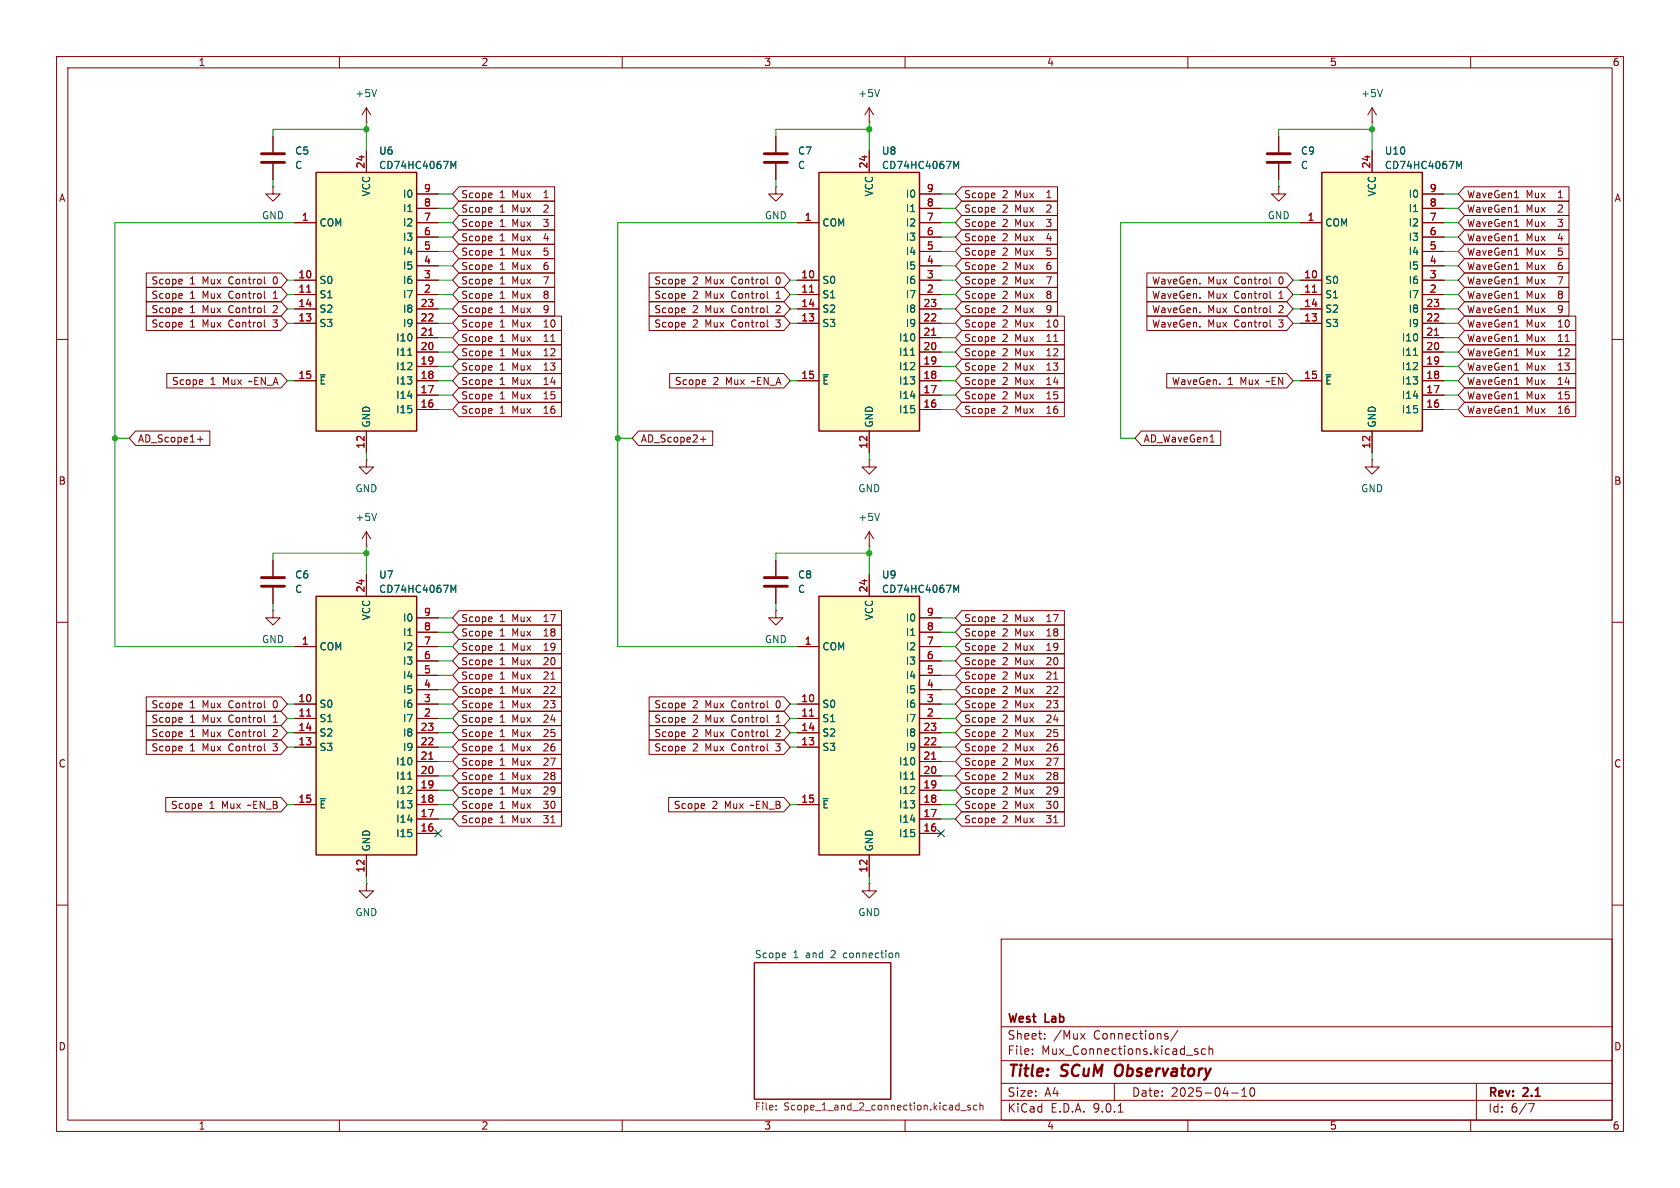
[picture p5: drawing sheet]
<svg xmlns="http://www.w3.org/2000/svg" width="297mm" height="210mm" viewBox="0 0 297 210" stroke-linecap="round" stroke-linejoin="round" font-family="sans-serif">
<g fill="none" stroke="#840000" stroke-width=".18">
<path d="M10 10h277v190h-277zM12 12h273v186h-273zM60 10v2M110 10v2M153.7 19.1l-.8 1.2M153.7 19.1l.7 1.2M153.7 19.1v2.5M160 10v2M210 10v2M260 10v2M137.2 33v1.3h1.2l-1.2 1.3-1.3-1.3h1.3M137.2 33h.1"/>
<path d="M137.2 24.1v2.8M137.2 29v2.8M153.7 21.6h.1M10 60h2M285 60h2M48.3 99.1v2.8M137.2 99.1v2.8M153.7 81.3v1.3h1.2l-1.2 1.2-1.3-1.2h1.3M153.7 81.3h.1M10 110h2M48.3 103.9v2.8M137.2 108v1.2h1.2l-1.2 1.3-1.3-1.3h1.3"/>
<path d="M137.2 108h.1M137.2 103.9v2.8M285 110h2M153.7 156.2v1.3h1.2l-1.2 1.3-1.3-1.3h1.3M153.7 156.2h.1M10 160h2M133.3 170.2h24.2v24.1h-24.2zM177 166h108v32h-108zM285 160h2M60 198v2M110 198v2M160 198v2"/>
<path d="M177 194.5h108M177 191.5h108M177 187.5h108M177 181.5h108M182.5 186.3v.1M182.5 185.5v.1M184.7 183.6v.1M184.7 182.8v.1M191 182.7l.8 1M191.8 182.7l-.8 1M197 191.5v3M197.7 196.6h.8"/>
<path d="M206.3 183.2l.2 .2-.2 .3M206.3 182.7l.2 .1M208.2 182.1l-1.2 2M210 198v2M211.2 185.8l.5 .2 .1 .2-.2 .2-.4-.1M211.2 185.5h.5M213.1 185.5l-.4-.1-.3 .3v.4l.1 .2h.6M213.7 185.5l.3-.1 .3 .1 .1 .9M213.7 184.9v1.5M217.7 193.2h1.2M219.5 193.8h.9M219.5 192.7l.5-.4v1.5"/>
<path d="M221.1 192.4l.2-.1a.81 .81 0 0 1 .6 .6 .81 .81 0 0 1-.3 .8l-.1 .1a.81 .81 0 0 1-.4-1.4zM260 198v2M261 191.5v6.5M270.2 195.1h1l-.6 1.5"/>
</g>
<path d="M197.3 188.5a1.5 1.5 0 0 0 0 1.6" fill="none" stroke="#840000" stroke-width=".4"/>
<path d="M155.5 15.8l-.4 1.3M158.5 168.5l.4 .1v.7" fill="none" stroke="#006464" stroke-width=".18"/>
<path d="M137.2 196.1v.1M137.2 195.4v.2M169.9 196.3h.9M171.5 195.4h-.3l-.1 .2v.1l.4 .2v.3h-.4M172.7 195.4h-.4l-.2 .2 .1 .6h.5M173.2 195.5l.2-.1h.3l.1 .8M173.2 194.9v1.3" fill="none" stroke="#725600" stroke-width=".18"/>
<path d="M135.1 27.2h4.1M135.1 28.7h4.1M46.2 102.1h4.1M46.2 103.6h4.1M135.1 102.1h4.1M135.1 103.6h4.1" fill="none" stroke="#840000" stroke-width=".51"/>
<path d="M144.8 105.4h17.8v45.7h-17.8z" fill="#ffffc2"/>
<path d="M144.8 105.4h17.8v45.7h-17.8z" fill="none" stroke="#840000" stroke-width=".25"/>
<g fill="none" stroke="#840000" stroke-width=".18">
<path d="M242.6 19.1l-.8 1.2M242.6 19.1l.7 1.2M242.6 19.1v2.5M48.3 33v1.3h1.2l-1.2 1.3-1.3-1.3h1.3M48.3 33h.1M242.6 21.6h.1M64.8 81.3v1.3h1.2l-1.2 1.2-1.3-1.2h1.3M64.8 81.3h.1M64.8 96.5h.1M64.8 94l-.8 1.3M64.8 94l.7 1.3M64.8 94v2.5"/>
<path d="M153.7 96.5h.1M153.7 94v2.5M153.7 94l-.8 1.3M153.7 94l.7 1.3M48.3 108v1.2h1.2l-1.2 1.3-1.3-1.3h1.3M48.3 108h.1M141 114.3h3.8M153.7 101.6v3.8M162.6 114.3h3.8M162.6 109.2h3.8M162.6 111.8h3.8M162.6 116.8h3.8"/>
<path d="M162.6 119.4h3.8M141 124.5h3.8M141 127h3.8M141 129.5h3.8M141 132.1h3.8M162.6 124.5h3.8M162.6 127h3.8M162.6 129.5h3.8M162.6 132.1h3.8M162.6 121.9h3.8M162.6 134.6h3.8M162.6 137.2h3.8"/>
<path d="M162.6 139.7h3.8M141 142.2h3.8M153.7 151.1v3.8M162.6 142.2h3.8M162.6 144.8h3.8M162.6 147.3h3.8"/>
</g>
<path d="M143.1 126.6h.7M164.7 134.2h.7" fill="none" stroke="#a90000" stroke-width=".18"/>
<path d="M244.4 15.8l-.4 1.3M66.6 90.7l-.4 1.3M155.5 90.7l-.4 1.3M168.6 103.4l.4 1 .5-1v1.3M161 137.7h.7M145.5 141.2h.9" fill="none" stroke="#006464" stroke-width=".18"/>
<path d="M144.8 30.5h17.8v45.7h-17.8z" fill="#ffffc2"/>
<path d="M144.8 30.5h17.8v45.7h-17.8z" fill="none" stroke="#840000" stroke-width=".25"/>
<g fill="none" stroke="#840000" stroke-width=".18">
<path d="M141 39.4h3.8M153.7 26.7v3.8M162.6 39.4h3.8M162.6 34.3h3.8M162.6 36.8h3.8M141 49.5h3.8M141 52.1h3.8M141 54.6h3.8M141 57.2h3.8M162.6 49.5h3.8M162.6 52.1h3.8M162.6 54.6h3.8"/>
<path d="M162.6 57.2h3.8M162.6 41.9h3.8M162.6 44.5h3.8M162.6 47h3.8M162.6 59.7h3.8M141 67.3h3.8M153.7 76.2v3.8M162.6 67.3h3.8M162.6 62.2h3.8M162.6 64.8h3.8M162.6 69.9h3.8M162.6 72.4h3.8"/>
</g>
<path d="M143.1 51.7h.7M164.7 59.3h.7" fill="none" stroke="#a90000" stroke-width=".18"/>
<path d="M168.6 28.5l.4 .9 .5-.9v1.3M145.5 66.3h.9M161 62.8h.7" fill="none" stroke="#006464" stroke-width=".18"/>
<path d="M55.9 105.4h17.8v45.7h-17.8z" fill="#ffffc2"/>
<path d="M55.9 105.4h17.8v45.7h-17.8z" fill="none" stroke="#840000" stroke-width=".25"/>
<g fill="none" stroke="#840000" stroke-width=".18">
<path d="M226.1 33v1.3h1.2l-1.2 1.3-1.3-1.3h1.3M226.1 33h.1M226.1 24.1v2.8M226.1 29v2.8M242.6 81.3v1.3h1.2l-1.2 1.2-1.3-1.2h1.3M242.6 81.3h.1M52.1 114.3h3.8M64.8 101.6v3.8M73.7 114.3h3.8M73.7 109.2h3.8M73.7 111.8h3.8M73.7 116.8h3.8"/>
<path d="M73.7 119.4h3.8M52.1 124.5h3.8M52.1 127h3.8M52.1 129.5h3.8M52.1 132.1h3.8M73.7 124.5h3.8M73.7 127h3.8M73.7 129.5h3.8M73.7 132.1h3.8M73.7 121.9h3.8M73.7 134.6h3.8M73.7 137.2h3.8"/>
<path d="M73.7 139.7h3.8M52.1 142.2h3.8M64.8 156.2v1.3h1.2l-1.2 1.3-1.3-1.3h1.3M64.8 156.2h.1M64.8 151.1v3.8M73.7 142.2h3.8M73.7 144.8h3.8M73.7 147.3h3.8"/>
</g>
<path d="M54.2 126.6h.7M75.8 134.2h.7" fill="none" stroke="#a90000" stroke-width=".18"/>
<path d="M79.7 103.4l.4 1 .5-1v1.3M72.1 137.7h.7M56.6 141.2h.9" fill="none" stroke="#006464" stroke-width=".18"/>
<path d="M224 27.2h4.1M224 28.7h4.1" fill="none" stroke="#840000" stroke-width=".51"/>
<path d="M233.7 30.5h17.8v45.7h-17.8z" fill="#ffffc2"/>
<path d="M233.7 30.5h17.8v45.7h-17.8z" fill="none" stroke="#840000" stroke-width=".25"/>
<g fill="none" stroke="#840000" stroke-width=".18">
<path d="M229.9 39.4h3.8M242.6 26.7v3.8M251.5 39.4h3.8M251.5 34.3h3.8M251.5 36.8h3.8M229.9 49.5h3.8M229.9 52.1h3.8M229.9 54.6h3.8M229.9 57.2h3.8M251.5 49.5h3.8M251.5 52.1h3.8M251.5 54.6h3.8"/>
<path d="M251.5 57.2h3.8M251.5 41.9h3.8M251.5 44.5h3.8M251.5 47h3.8M251.5 59.7h3.8M229.9 67.3h3.8M242.6 76.2v3.8M251.5 67.3h3.8M251.5 62.2h3.8M251.5 64.8h3.8M251.5 69.9h3.8M251.5 72.4h3.8"/>
</g>
<path d="M232 51.7h.7M253.6 59.3h.7" fill="none" stroke="#a90000" stroke-width=".18"/>
<path d="M257.5 28.5l.4 .9 .5-.9v1.3M234.4 66.3h.9M249.9 62.8h.7" fill="none" stroke="#006464" stroke-width=".18"/>
<path d="M55.9 30.5h17.8v45.7h-17.8z" fill="#ffffc2"/>
<path d="M55.9 30.5h17.8v45.7h-17.8z" fill="none" stroke="#840000" stroke-width=".25"/>
<g fill="none" stroke="#840000" stroke-width=".18">
<path d="M64.8 19.1v2.5M64.8 19.1l-.8 1.2M64.8 19.1l.7 1.2M48.3 24.1v2.8M48.3 29v2.8M52.1 39.4h3.8M64.8 21.6h.1M64.8 26.7v3.8M73.7 39.4h3.8M73.7 34.3h3.8M73.7 36.8h3.8M81.1 38.1h17v2.5h-17l-1.1-1.2z"/>
<path d="M81.1 35.6h17v2.5h-17l-1.1-1.3zM81.1 33h17v2.6h-17l-1.1-1.3zM96.2 35h.7M96.3 34l-.1 .1M137.2 24.1v2.8M137.2 29v2.8M141 39.4h3.8M153.7 26.7v3.8M162.6 39.4h3.8M162.6 34.3h3.8M162.6 36.8h3.8M170 38.1h17v2.5h-17l-1.1-1.2z"/>
<path d="M170 35.6h17v2.5h-17l-1.1-1.3zM170 33h17v2.6h-17l-1.1-1.3zM185.1 35h.7M185.2 34l-.1 .1M226.1 24.1v2.8M226.1 29v2.8M229.9 39.4h3.8M242.6 26.7v3.8M251.5 39.4h3.8M251.5 34.3h3.8M251.5 36.8h3.8M258.9 35.6h18.5v2.5h-18.5l-1.1-1.3z"/>
<path d="M258.9 33h18.5v2.6h-18.5l-1.1-1.3zM258.9 38.1h18.5v2.5h-18.5l-1.1-1.2zM267.7 37.5h.8M267.7 35h.8M25.9 55.9h23.8l1.1 1.3-1.1 1.2h-23.8zM25.9 53.3h23.8l1.1 1.3-1.1 1.3h-23.8zM25.9 48.3h23.8l1.1 1.2-1.1 1.3h-23.8zM25.9 50.8h23.8l1.1 1.3-1.1 1.2h-23.8zM46.8 57.8h.1M46.8 55.2l.1 .1M46.8 50.1l.1 .1M46.8 52.7h.1"/>
<path d="M48.3 52.7h.7M48.4 51.8h-.1M52.1 49.5h3.8M52.1 52.1h3.8M52.1 54.6h3.8M52.1 57.2h3.8M73.7 49.5h3.8M73.7 52.1h3.8M73.7 54.6h3.8M73.7 57.2h3.8M73.7 41.9h3.8M73.7 44.5h3.8"/>
<path d="M73.7 47h3.8M73.7 59.7h3.8M81.1 58.4h18.2v2.6h-18.2l-1.1-1.3zM81.1 50.8h17v2.5h-17l-1.1-1.2zM81.1 55.9h18.2v2.5h-18.2l-1.1-1.2zM81.1 43.2h17v2.5h-17l-1.1-1.2zM81.1 45.7h17v2.6h-17l-1.1-1.3zM81.1 40.6h17v2.6h-17l-1.1-1.3zM81.1 48.3h17v2.5h-17l-1.1-1.3zM81.1 53.3h17v2.6h-17l-1.1-1.3zM96.2 57.8h.7M96.3 59.4l-.1 .1"/>
<path d="M96.3 56.9h-.1M114.8 50.8h23.8l1.1 1.3-1.1 1.2h-23.8zM114.8 48.3h23.8l1.1 1.2-1.1 1.3h-23.8zM114.8 53.3h23.8l1.1 1.3-1.1 1.3h-23.8zM114.8 55.9h23.8l1.1 1.3-1.1 1.2h-23.8zM135.7 52.7h.1M135.7 50.1l.1 .1M135.7 55.2l.1 .1M135.7 57.8h.1M137.2 52.7h.7M137.3 51.8h-.1M141 49.5h3.8"/>
<path d="M141 52.1h3.8M141 54.6h3.8M141 57.2h3.8M162.6 49.5h3.8M162.6 52.1h3.8M162.6 54.6h3.8M162.6 57.2h3.8M162.6 41.9h3.8M162.6 44.5h3.8M162.6 47h3.8M162.6 59.7h3.8M170 58.4h18.2v2.6h-18.2l-1.1-1.3z"/>
<path d="M170 55.9h18.2v2.5h-18.2l-1.1-1.2zM170 53.3h17v2.6h-17l-1.1-1.3zM170 48.3h17v2.5h-17l-1.1-1.3zM170 50.8h17v2.5h-17l-1.1-1.2zM170 43.2h17v2.5h-17l-1.1-1.2zM170 45.7h17v2.6h-17l-1.1-1.3zM170 40.6h17v2.6h-17l-1.1-1.3zM185.1 57.8h.7M185.2 59.4l-.1 .1M185.2 56.9h-.1M202.8 55.9h24.7l1.1 1.3-1.1 1.2h-24.7zM202.8 48.3h24.7l1.1 1.2-1.1 1.3h-24.7z"/>
<path d="M202.8 53.3h24.7l1.1 1.3-1.1 1.3h-24.7zM202.8 50.8h24.7l1.1 1.3-1.1 1.2h-24.7zM224.5 56.6v1l.2 .2M224.5 48.9v1.1l.2 .2M224.5 51.5v1.1l.2 .1M224.5 54v1.1l.2 .2M229.9 49.5h3.8M229.9 52.1h3.8M229.9 54.6h3.8M229.9 57.2h3.8M251.5 49.5h3.8M251.5 52.1h3.8"/>
<path d="M251.5 54.6h3.8M251.5 57.2h3.8M251.5 41.9h3.8M251.5 44.5h3.8M251.5 47h3.8M251.5 59.7h3.8M258.9 40.6h18.5v2.6h-18.5l-1.1-1.3zM258.9 43.2h18.5v2.5h-18.5l-1.1-1.2zM258.9 45.7h18.5v2.6h-18.5l-1.1-1.3zM258.9 50.8h18.5v2.5h-18.5l-1.1-1.2zM258.9 55.9h19.7v2.5h-19.7l-1.1-1.2zM258.9 53.3h18.5v2.6h-18.5l-1.1-1.3z"/>
<path d="M258.9 58.4h19.7v2.6h-19.7l-1.1-1.3zM258.9 48.3h18.5v2.5h-18.5l-1.1-1.3zM267.7 42.6h.8M267.7 45.1h.8M267.7 47.7h.8M267.7 52.7h.8M267.7 57.8h.8M267.7 55.3h.8M267.7 40h.8M267.7 50.2h.8M24 76.2h13.1v2.5h-13.1l-1.1-1.2zM29.5 66h20.2l1.1 1.3-1.1 1.3h-20.2z"/>
<path d="M34.9 77.7h1M35.4 77.2v.9M52.1 67.3h3.8M64.8 76.2v3.8M73.7 67.3h3.8M73.7 62.2h3.8M73.7 64.8h3.8M73.7 69.9h3.8M73.7 72.4h3.8M81.1 68.6h18.2v2.5h-18.2l-1.1-1.2zM81.1 71.1h18.2v2.6h-18.2l-1.1-1.3zM81.1 61h18.2v2.5h-18.2l-1.1-1.3z"/>
<path d="M81.1 63.5h18.2v2.5h-18.2l-1.1-1.2zM81.1 66h18.2v2.6h-18.2l-1.1-1.3zM96.2 73.1h.7M96.2 70.5h.7M96.2 68h.7M96.2 62.9h.7M96.2 65.4h.7M96.2 60.4h.7M96.3 69.6h-.1M96.3 72.1l-.1 .1M96.3 61.9l-.1 .1M96.3 64.5h-.1"/>
<path d="M96.3 67l-.1 .1M112.9 76.2h13.1v2.5h-13.1l-1.1-1.2zM118.4 66h20.2l1.1 1.3-1.1 1.3h-20.2zM123.8 77.7h1M124.3 77.2v.9M141 67.3h3.8M153.7 76.2v3.8M162.6 67.3h3.8M162.6 62.2h3.8M162.6 64.8h3.8M162.6 69.9h3.8M162.6 72.4h3.8"/>
<path d="M170 66h18.2v2.6h-18.2l-1.1-1.3zM170 61h18.2v2.5h-18.2l-1.1-1.3zM170 71.1h18.2v2.6h-18.2l-1.1-1.3zM170 68.6h18.2v2.5h-18.2l-1.1-1.2zM170 63.5h18.2v2.5h-18.2l-1.1-1.2zM185.1 73.1h.7M185.1 70.5h.7M185.1 68h.7M185.1 62.9h.7M185.1 65.4h.7M185.1 60.4h.7M185.2 67l-.1 .1"/>
<path d="M185.2 61.9l-.1 .1M185.2 72.1l-.1 .1M185.2 69.6h-.1M185.2 64.5h-.1M201.8 76.2h14v2.5h-14l-1.1-1.2zM206.3 66h21.2l1.1 1.3-1.1 1.3h-21.2zM229.9 67.3h3.8M242.6 76.2v3.8M251.5 67.3h3.8M251.5 62.2h3.8M251.5 64.8h3.8M251.5 69.9h3.8"/>
<path d="M251.5 72.4h3.8M258.9 71.1h19.7v2.6h-19.7l-1.1-1.3zM258.9 68.6h19.7v2.5h-19.7l-1.1-1.2zM258.9 66h19.7v2.6h-19.7l-1.1-1.3zM258.9 61h19.7v2.5h-19.7l-1.1-1.3zM258.9 63.5h19.7v2.5h-19.7l-1.1-1.2zM267.7 73.1h.8M267.7 70.5h.8M267.7 68h.8M267.7 62.9h.8M267.7 65.4h.8M267.7 60.4h.8"/>
<path d="M48.3 99.1v2.8M137.2 99.1v2.8M48.3 103.9v2.8M52.1 114.3h3.8M64.8 101.6v3.8M73.7 114.3h3.8M73.7 109.2h3.8M73.7 111.8h3.8M73.7 116.8h3.8M73.7 119.4h3.8M81.1 118.1h18.2v2.6h-18.2l-1.1-1.3zM81.1 110.5h18.2v2.5h-18.2l-1.1-1.2z"/>
<path d="M81.1 113h18.2v2.6h-18.2l-1.1-1.3zM81.1 107.9h18.2v2.6h-18.2l-1.1-1.3zM81.1 115.6h18.2v2.5h-18.2l-1.1-1.3zM96.2 112.4h.7M96.2 115h.7M96.2 109.9h.7M96.3 111.5h-.1M96.3 114l-.1 .1M96.3 108.9l-.1 .1M137.2 103.9v2.8M141 114.3h3.8M153.7 101.6v3.8"/>
<path d="M162.6 114.3h3.8M162.6 109.2h3.8M162.6 111.8h3.8M162.6 116.8h3.8M162.6 119.4h3.8M170 118.1h18.2v2.6h-18.2l-1.1-1.3zM170 110.5h18.2v2.5h-18.2l-1.1-1.2zM170 113h18.2v2.6h-18.2l-1.1-1.3zM170 107.9h18.2v2.6h-18.2l-1.1-1.3zM170 115.6h18.2v2.5h-18.2l-1.1-1.3zM185.1 112.4h.7M185.1 115h.7"/>
<path d="M185.1 109.9h.7M185.2 111.5h-.1M185.2 114l-.1 .1M185.2 108.9l-.1 .1M25.9 125.7h23.8l1.1 1.3-1.1 1.3h-23.8zM25.9 130.8h23.8l1.1 1.3-1.1 1.3h-23.8zM25.9 123.2h23.8l1.1 1.3-1.1 1.2h-23.8zM25.9 128.3h23.8l1.1 1.2-1.1 1.3h-23.8zM46.8 127.6l.1 .1M46.8 132.7l.1 .1M46.8 125.1h.1M46.8 130.1l.1 .1"/>
<path d="M48.3 127.7h.7M48.4 126.7l-.1 .1M52.1 124.5h3.8M52.1 127h3.8M52.1 129.5h3.8M52.1 132.1h3.8M73.7 124.5h3.8M73.7 127h3.8M73.7 129.5h3.8M73.7 132.1h3.8M73.7 121.9h3.8M73.7 134.6h3.8"/>
<path d="M73.7 137.2h3.8M73.7 139.7h3.8M81.1 133.3h18.2v2.6h-18.2l-1.1-1.3zM81.1 123.2h18.2v2.5h-18.2l-1.1-1.2zM81.1 120.6h18.2v2.6h-18.2l-1.1-1.3zM81.1 135.9h18.2v2.5h-18.2l-1.1-1.2zM81.1 138.4h18.2v2.6h-18.2l-1.1-1.3zM81.1 125.7h18.2v2.6h-18.2l-1.1-1.3zM81.1 130.8h18.2v2.6h-18.2l-1.1-1.3zM81.1 128.3h18.2v2.5h-18.2l-1.1-1.3zM114.8 128.3h23.8l1.1 1.2-1.1 1.3h-23.8zM114.8 125.7h23.8l1.1 1.3-1.1 1.3h-23.8z"/>
<path d="M114.8 123.2h23.8l1.1 1.3-1.1 1.2h-23.8zM114.8 130.8h23.8l1.1 1.3-1.1 1.3h-23.8zM135.7 130.1l.1 .1M135.7 127.6l.1 .1M135.7 125.1h.1M135.7 132.7l.1 .1M137.2 127.7h.7M137.3 126.7l-.1 .1M141 124.5h3.8M141 127h3.8M141 129.5h3.8M141 132.1h3.8"/>
<path d="M162.6 124.5h3.8M162.6 127h3.8M162.6 129.5h3.8M162.6 132.1h3.8M162.6 121.9h3.8M162.6 134.6h3.8M162.6 137.2h3.8M162.6 139.7h3.8M170 130.8h18.2v2.6h-18.2l-1.1-1.3zM170 138.4h18.2v2.6h-18.2l-1.1-1.3zM170 128.3h18.2v2.5h-18.2l-1.1-1.3zM170 125.7h18.2v2.6h-18.2l-1.1-1.3z"/>
<path d="M170 123.2h18.2v2.5h-18.2l-1.1-1.2zM170 120.6h18.2v2.6h-18.2l-1.1-1.3zM170 135.9h18.2v2.5h-18.2l-1.1-1.2zM170 133.3h18.2v2.6h-18.2l-1.1-1.3zM29.3 141h20.4l1.1 1.2-1.1 1.3h-20.4zM52.1 142.2h3.8M64.8 151.1v3.8M73.7 142.2h3.8M73.7 144.8h3.8M73.7 147.3h3.8M81.1 143.5h18.2v2.6h-18.2l-1.1-1.3zM81.1 141h18.2v2.5h-18.2l-1.1-1.3z"/>
<path d="M118.2 141h20.4l1.1 1.2-1.1 1.3h-20.4zM141 142.2h3.8M153.7 151.1v3.8M162.6 142.2h3.8M162.6 144.8h3.8M162.6 147.3h3.8M170 143.5h18.2v2.6h-18.2l-1.1-1.3zM170 141h18.2v2.5h-18.2l-1.1-1.3z"/>
</g>
<path d="M54.2 51.7h.7M75.8 59.3h.7M143.1 51.7h.7M164.7 59.3h.7M232 51.7h.7M253.6 59.3h.7M54.2 126.6h.7M75.8 134.2h.7M143.1 126.6h.7M164.7 134.2h.7" fill="none" stroke="#a90000" stroke-width=".18"/>
<g fill="none" stroke="#006464" stroke-width=".18">
<path d="M66.6 15.8l-.4 1.3M79.7 28.5l.4 .9 .5-.9v1.3M168.6 28.5l.4 .9 .5-.9v1.3M257.5 28.5l.4 .9 .5-.9v1.3M56.6 66.3h.9M72.1 62.8h.7M145.5 66.3h.9M161 62.8h.7M234.4 66.3h.9M249.9 62.8h.7M79.7 103.4l.4 1 .5-1v1.3M168.6 103.4l.4 1 .5-1v1.3"/>
<path d="M72.1 137.7h.7M161 137.7h.7M56.6 141.2h.9M145.5 141.2h.9"/>
</g>
<path d="M46.2 27.2h4.1M46.2 28.7h4.1" fill="none" stroke="#840000" stroke-width=".51"/>
<g fill="none" stroke="#009600" stroke-width=".18">
<path d="M48.3 31.8v1.2M52.1 39.4h-31.8v74.9h31.8M64.8 22.9h-16.5v1.2M64.8 21.6v5.1M77.5 36.8h2.5M77.5 39.4h2.5M77.5 34.3h2.5M137.2 31.8v1.2M141 39.4h-31.8v74.9h31.8M153.7 22.9h-16.5v1.2M153.7 21.6v5.1M166.4 36.8h2.5"/>
<path d="M166.4 39.4h2.5M166.4 34.3h2.5M226.1 31.8v1.2M229.9 39.4h-31.8v38.1h2.6M242.6 22.9h-16.5v1.2M242.6 21.6v5.1M255.3 36.8h2.5M255.3 39.4h2.5M255.3 34.3h2.5M50.8 54.6h1.3M50.8 49.5h1.3M50.8 52.1h1.3"/>
<path d="M50.8 57.2h1.3M77.5 41.9h2.5M77.5 54.6h2.5M77.5 49.5h2.5M77.5 52.1h2.5M77.5 57.2h2.5M77.5 47h2.5M77.5 44.5h2.5M77.5 59.7h2.5M139.7 54.6h1.3M139.7 49.5h1.3M139.7 52.1h1.3"/>
<path d="M139.7 57.2h1.3M166.4 41.9h2.5M166.4 54.6h2.5M166.4 49.5h2.5M166.4 52.1h2.5M166.4 57.2h2.5M166.4 47h2.5M166.4 44.5h2.5M166.4 59.7h2.5M228.6 54.6h1.3M228.6 49.5h1.3M228.6 52.1h1.3"/>
<path d="M228.6 57.2h1.3M255.3 41.9h2.5M255.3 54.6h2.5M255.3 49.5h2.5M255.3 52.1h2.5M255.3 57.2h2.5M255.3 47h2.5M255.3 44.5h2.5M255.3 59.7h2.5M20.3 77.5h2.6M50.8 67.3h1.3M77.5 69.9h2.5"/>
<path d="M77.5 72.4h2.5M77.5 67.3h2.5M77.5 62.2h2.5M77.5 64.8h2.5M109.2 77.5h2.6M139.7 67.3h1.3M166.4 69.9h2.5M166.4 72.4h2.5M166.4 67.3h2.5M166.4 62.2h2.5M166.4 64.8h2.5M228.6 67.3h1.3"/>
<path d="M255.3 69.9h2.5M255.3 72.4h2.5M255.3 67.3h2.5M255.3 62.2h2.5M255.3 64.8h2.5M64.8 97.8h-16.5v1.3M64.8 80v1.3M64.8 96.5v5.1M153.7 97.8h-16.5v1.3M153.7 80v1.3M153.7 96.5v5.1M242.6 80v1.3"/>
<path d="M48.3 106.7v1.3M77.5 114.3h2.5M77.5 109.2h2.5M77.5 119.4h2.5M77.5 111.8h2.5M77.5 116.8h2.5M137.2 106.7v1.3M166.4 114.3h2.5M166.4 109.2h2.5M166.4 119.4h2.5M166.4 111.8h2.5M166.4 116.8h2.5"/>
<path d="M50.8 129.5h1.3M50.8 132.1h1.3M50.8 124.5h1.3M50.8 127h1.3M77.5 121.9h2.5M77.5 134.6h2.5M77.5 139.7h2.5M77.5 137.2h2.5M77.5 129.5h2.5M77.5 132.1h2.5M77.5 124.5h2.5M77.5 127h2.5"/>
<path d="M139.7 129.5h1.3M139.7 132.1h1.3M139.7 124.5h1.3M139.7 127h1.3M166.4 121.9h2.5M166.4 134.6h2.5M166.4 139.7h2.5M166.4 137.2h2.5M166.4 129.5h2.5M166.4 132.1h2.5M166.4 124.5h2.5M166.4 127h2.5"/>
<path d="M50.8 142.2h1.3M64.8 154.9v1.3M77.5 144.8h2.5M77.5 142.2h2.5M139.7 142.2h1.3M153.7 154.9v1.3M166.4 144.8h2.5M166.4 142.2h2.5"/>
</g>
<path d="M76.9 146.7l1.2 1.2M78.1 146.7l-1.2 1.2M165.8 146.7l1.2 1.2M167 146.7l-1.2 1.2" fill="none" stroke="#000084" stroke-width=".18"/>
<g fill="#009600" stroke="#009600" stroke-width=".18">
<circle cx="242.6" cy="22.9" r=".46"/>
<circle cx="64.8" cy="97.8" r=".46"/>
<circle cx="109.2" cy="77.5" r=".46"/>
<circle cx="153.7" cy="22.9" r=".46"/>
<circle cx="153.7" cy="97.8" r=".46"/>
<circle cx="20.3" cy="77.5" r=".46"/>
<circle cx="64.8" cy="22.9" r=".46"/>
</g>
<g font-size="2.8" fill="#840000">
<text x="178" y="190.9">Title:</text>
<text x="187.7" y="190.9">SCuM</text>
<text x="198" y="190.9">Observatory</text>
</g>
<g font-size="2.1" fill="#840000">
<text x="178" y="184">Sheet:</text>
<text x="178" y="181.2">West</text>
<text x="184.8" y="181.2">Lab</text>
<text x="186.2" y="184">/Mux</text>
<text x="193.4" y="184">Connections/</text>
<text x="178" y="186.7">File:</text>
<text x="184.1" y="186.7">Mux_Connections.kicad_sch</text>
<text x="178" y="196.9">KiCad</text>
<text x="178" y="194.1">Size:</text>
<text x="184.7" y="194.1">A4</text>
<text x="185.7" y="196.9">E.D.A.</text>
<text x="193.3" y="196.9">9.0.1</text>
<text x="200" y="194.1">Date:</text>
<text x="207" y="194.1">2025-04-10</text>
<text x="263" y="194.3">Rev:</text>
<text x="263" y="196.9">Id:</text>
<text x="267.1" y="196.9">6/7</text>
<text x="269.4" y="194.3">2.1</text>
</g>
<g font-size="1.8" fill="#840000">
<text x="35" y="11.9">1</text>
<text x="85" y="11.9">2</text>
<text x="135" y="11.9">3</text>
<text x="185" y="11.9">4</text>
<text x="235" y="11.9">5</text>
<text x="285" y="11.9">6</text>
<text x="10.3" y="35.9">A</text>
<text x="81.4" y="35.2">Scope</text>
<text x="88.3" y="35.2">1</text>
<text x="90.7" y="35.2">Mux</text>
<text x="96.6" y="35.2">1</text>
<text x="170.3" y="35.2">Scope</text>
<text x="177.2" y="35.2">2</text>
<text x="179.6" y="35.2">Mux</text>
<text x="185.5" y="35.2">1</text>
<text x="259.2" y="35.2">WaveGen1</text>
<text x="269.8" y="35.2">Mux</text>
<text x="275.8" y="35.2">1</text>
<text x="285.3" y="35.9">A</text>
<text x="81.4" y="40.3">Scope</text>
<text x="81.4" y="37.8">Scope</text>
<text x="88.3" y="40.3">1</text>
<text x="88.3" y="37.8">1</text>
<text x="90.7" y="40.3">Mux</text>
<text x="90.7" y="37.8">Mux</text>
<text x="96.6" y="40.3">3</text>
<text x="96.6" y="37.8">2</text>
<text x="170.3" y="40.3">Scope</text>
<text x="170.3" y="37.8">Scope</text>
<text x="177.2" y="40.3">2</text>
<text x="177.2" y="37.8">2</text>
<text x="179.6" y="40.3">Mux</text>
<text x="179.6" y="37.8">Mux</text>
<text x="185.5" y="40.3">3</text>
<text x="185.5" y="37.8">2</text>
<text x="259.2" y="37.8">WaveGen1</text>
<text x="259.2" y="40.3">WaveGen1</text>
<text x="269.8" y="37.8">Mux</text>
<text x="269.8" y="40.3">Mux</text>
<text x="275.8" y="37.8">2</text>
<text x="275.8" y="40.3">3</text>
<text x="81.4" y="45.4">Scope</text>
<text x="81.4" y="47.9">Scope</text>
<text x="81.4" y="42.9">Scope</text>
<text x="88.3" y="45.4">1</text>
<text x="88.3" y="47.9">1</text>
<text x="88.3" y="42.9">1</text>
<text x="90.7" y="45.4">Mux</text>
<text x="90.7" y="47.9">Mux</text>
<text x="90.7" y="42.9">Mux</text>
<text x="96.6" y="45.4">5</text>
<text x="96.6" y="47.9">6</text>
<text x="96.6" y="42.9">4</text>
<text x="170.3" y="45.4">Scope</text>
<text x="170.3" y="47.9">Scope</text>
<text x="170.3" y="42.9">Scope</text>
<text x="177.2" y="45.4">2</text>
<text x="177.2" y="47.9">2</text>
<text x="177.2" y="42.9">2</text>
<text x="179.6" y="45.4">Mux</text>
<text x="179.6" y="47.9">Mux</text>
<text x="179.6" y="42.9">Mux</text>
<text x="185.5" y="45.4">5</text>
<text x="185.5" y="47.9">6</text>
<text x="185.5" y="42.9">4</text>
<text x="259.2" y="42.9">WaveGen1</text>
<text x="259.2" y="45.4">WaveGen1</text>
<text x="259.2" y="47.9">WaveGen1</text>
<text x="269.8" y="42.9">Mux</text>
<text x="269.8" y="45.4">Mux</text>
<text x="269.8" y="47.9">Mux</text>
<text x="275.8" y="42.9">4</text>
<text x="275.8" y="45.4">5</text>
<text x="275.8" y="47.9">6</text>
<text x="26.7" y="50.5">Scope</text>
<text x="26.7" y="53">Scope</text>
<text x="33.5" y="50.5">1</text>
<text x="33.5" y="53">1</text>
<text x="35.9" y="50.5">Mux</text>
<text x="35.9" y="53">Mux</text>
<text x="40.7" y="50.5">Control</text>
<text x="40.7" y="53">Control</text>
<text x="48.8" y="50.5">0</text>
<text x="48.8" y="53">1</text>
<text x="81.4" y="53">Scope</text>
<text x="81.4" y="50.5">Scope</text>
<text x="88.3" y="53">1</text>
<text x="88.3" y="50.5">1</text>
<text x="90.7" y="53">Mux</text>
<text x="90.7" y="50.5">Mux</text>
<text x="96.6" y="53">8</text>
<text x="96.6" y="50.5">7</text>
<text x="115.6" y="53">Scope</text>
<text x="115.6" y="50.5">Scope</text>
<text x="122.4" y="53">2</text>
<text x="122.4" y="50.5">2</text>
<text x="124.8" y="53">Mux</text>
<text x="124.8" y="50.5">Mux</text>
<text x="129.6" y="53">Control</text>
<text x="129.6" y="50.5">Control</text>
<text x="137.7" y="53">1</text>
<text x="137.7" y="50.5">0</text>
<text x="170.3" y="50.5">Scope</text>
<text x="170.3" y="53">Scope</text>
<text x="177.2" y="50.5">2</text>
<text x="177.2" y="53">2</text>
<text x="179.6" y="50.5">Mux</text>
<text x="179.6" y="53">Mux</text>
<text x="185.5" y="50.5">7</text>
<text x="185.5" y="53">8</text>
<text x="203.6" y="50.5">WaveGen.</text>
<text x="203.6" y="53">WaveGen.</text>
<text x="213.5" y="50.5">Mux</text>
<text x="213.5" y="53">Mux</text>
<text x="218.3" y="50.5">Control</text>
<text x="218.3" y="53">Control</text>
<text x="226.4" y="50.5">0</text>
<text x="226.4" y="53">1</text>
<text x="259.2" y="53">WaveGen1</text>
<text x="259.2" y="50.5">WaveGen1</text>
<text x="269.8" y="53">Mux</text>
<text x="269.8" y="50.5">Mux</text>
<text x="275.8" y="53">8</text>
<text x="275.8" y="50.5">7</text>
<text x="26.7" y="58.1">Scope</text>
<text x="26.7" y="55.6">Scope</text>
<text x="33.5" y="58.1">1</text>
<text x="33.5" y="55.6">1</text>
<text x="35.9" y="58.1">Mux</text>
<text x="35.9" y="55.6">Mux</text>
<text x="40.7" y="58.1">Control</text>
<text x="40.7" y="55.6">Control</text>
<text x="48.8" y="58.1">3</text>
<text x="48.8" y="55.6">2</text>
<text x="81.4" y="58.1">Scope</text>
<text x="81.4" y="55.6">Scope</text>
<text x="88.3" y="58.1">1</text>
<text x="88.3" y="55.6">1</text>
<text x="90.7" y="58.1">Mux</text>
<text x="90.7" y="55.6">Mux</text>
<text x="96.6" y="58.1">10</text>
<text x="96.6" y="55.6">9</text>
<text x="115.6" y="55.6">Scope</text>
<text x="115.6" y="58.1">Scope</text>
<text x="122.4" y="55.6">2</text>
<text x="122.4" y="58.1">2</text>
<text x="124.8" y="55.6">Mux</text>
<text x="124.8" y="58.1">Mux</text>
<text x="129.6" y="55.6">Control</text>
<text x="129.6" y="58.1">Control</text>
<text x="137.7" y="55.6">2</text>
<text x="137.7" y="58.1">3</text>
<text x="170.3" y="58.1">Scope</text>
<text x="170.3" y="55.6">Scope</text>
<text x="177.2" y="58.1">2</text>
<text x="177.2" y="55.6">2</text>
<text x="179.6" y="58.1">Mux</text>
<text x="179.6" y="55.6">Mux</text>
<text x="185.5" y="58.1">10</text>
<text x="185.5" y="55.6">9</text>
<text x="203.6" y="58.1">WaveGen.</text>
<text x="203.6" y="55.6">WaveGen.</text>
<text x="213.5" y="58.1">Mux</text>
<text x="213.5" y="55.6">Mux</text>
<text x="218.3" y="58.1">Control</text>
<text x="218.3" y="55.6">Control</text>
<text x="226.4" y="58.1">3</text>
<text x="226.4" y="55.6">2</text>
<text x="259.2" y="58.1">WaveGen1</text>
<text x="259.2" y="55.6">WaveGen1</text>
<text x="269.8" y="58.1">Mux</text>
<text x="269.8" y="55.6">Mux</text>
<text x="275.8" y="58.1">10</text>
<text x="275.8" y="55.6">9</text>
<text x="81.4" y="60.6">Scope</text>
<text x="81.4" y="63.2">Scope</text>
<text x="81.4" y="65.7">Scope</text>
<text x="88.3" y="60.6">1</text>
<text x="88.3" y="63.2">1</text>
<text x="88.3" y="65.7">1</text>
<text x="90.7" y="60.6">Mux</text>
<text x="90.7" y="63.2">Mux</text>
<text x="90.7" y="65.7">Mux</text>
<text x="96.6" y="60.6">11</text>
<text x="96.6" y="63.2">12</text>
<text x="96.6" y="65.7">13</text>
<text x="170.3" y="60.6">Scope</text>
<text x="170.3" y="63.2">Scope</text>
<text x="170.3" y="65.7">Scope</text>
<text x="177.2" y="60.6">2</text>
<text x="177.2" y="63.2">2</text>
<text x="177.2" y="65.7">2</text>
<text x="179.6" y="60.6">Mux</text>
<text x="179.6" y="63.2">Mux</text>
<text x="179.6" y="65.7">Mux</text>
<text x="185.5" y="60.6">11</text>
<text x="185.5" y="63.2">12</text>
<text x="185.5" y="65.7">13</text>
<text x="259.2" y="63.2">WaveGen1</text>
<text x="259.2" y="65.7">WaveGen1</text>
<text x="259.2" y="60.6">WaveGen1</text>
<text x="269.8" y="63.2">Mux</text>
<text x="269.8" y="65.7">Mux</text>
<text x="269.8" y="60.6">Mux</text>
<text x="275.8" y="63.2">12</text>
<text x="275.8" y="65.7">13</text>
<text x="275.8" y="60.6">11</text>
<text x="30.3" y="68.3">Scope</text>
<text x="37.2" y="68.3">1</text>
<text x="39.5" y="68.3">Mux</text>
<text x="44.3" y="68.3">~EN_A</text>
<text x="81.4" y="70.8">Scope</text>
<text x="81.4" y="68.3">Scope</text>
<text x="88.3" y="70.8">1</text>
<text x="88.3" y="68.3">1</text>
<text x="90.7" y="70.8">Mux</text>
<text x="90.7" y="68.3">Mux</text>
<text x="96.6" y="70.8">15</text>
<text x="96.6" y="68.3">14</text>
<text x="119.2" y="68.3">Scope</text>
<text x="126.1" y="68.3">2</text>
<text x="128.4" y="68.3">Mux</text>
<text x="133.2" y="68.3">~EN_A</text>
<text x="170.3" y="68.3">Scope</text>
<text x="170.3" y="70.8">Scope</text>
<text x="177.2" y="68.3">2</text>
<text x="177.2" y="70.8">2</text>
<text x="179.6" y="68.3">Mux</text>
<text x="179.6" y="70.8">Mux</text>
<text x="185.5" y="68.3">14</text>
<text x="185.5" y="70.8">15</text>
<text x="207.1" y="68.3">WaveGen.</text>
<text x="217" y="68.3">1</text>
<text x="219.4" y="68.3">Mux</text>
<text x="224.2" y="68.3">~EN</text>
<text x="259.2" y="70.8">WaveGen1</text>
<text x="259.2" y="68.3">WaveGen1</text>
<text x="269.8" y="70.8">Mux</text>
<text x="269.8" y="68.3">Mux</text>
<text x="275.8" y="70.8">15</text>
<text x="275.8" y="68.3">14</text>
<text x="81.4" y="73.3">Scope</text>
<text x="88.3" y="73.3">1</text>
<text x="90.7" y="73.3">Mux</text>
<text x="96.6" y="73.3">16</text>
<text x="170.3" y="73.3">Scope</text>
<text x="177.2" y="73.3">2</text>
<text x="179.6" y="73.3">Mux</text>
<text x="185.5" y="73.3">16</text>
<text x="259.2" y="73.3">WaveGen1</text>
<text x="269.8" y="73.3">Mux</text>
<text x="275.8" y="73.3">16</text>
<text x="24.3" y="78.4">AD_Scope1+</text>
<text x="113.2" y="78.4">AD_Scope2+</text>
<text x="202.1" y="78.4">AD_WaveGen1</text>
<text x="10.3" y="85.9">B</text>
<text x="285.3" y="85.9">B</text>
<text x="81.4" y="112.7">Scope</text>
<text x="81.4" y="110.2">Scope</text>
<text x="88.3" y="112.7">1</text>
<text x="88.3" y="110.2">1</text>
<text x="90.7" y="112.7">Mux</text>
<text x="90.7" y="110.2">Mux</text>
<text x="96.6" y="112.7">18</text>
<text x="96.6" y="110.2">17</text>
<text x="170.3" y="112.7">Scope</text>
<text x="170.3" y="110.2">Scope</text>
<text x="177.2" y="112.7">2</text>
<text x="177.2" y="110.2">2</text>
<text x="179.6" y="112.7">Mux</text>
<text x="179.6" y="110.2">Mux</text>
<text x="185.5" y="112.7">18</text>
<text x="185.5" y="110.2">17</text>
<text x="81.4" y="115.3">Scope</text>
<text x="81.4" y="117.8">Scope</text>
<text x="88.3" y="115.3">1</text>
<text x="88.3" y="117.8">1</text>
<text x="90.7" y="115.3">Mux</text>
<text x="90.7" y="117.8">Mux</text>
<text x="96.6" y="115.3">19</text>
<text x="96.6" y="117.8">20</text>
<text x="170.3" y="115.3">Scope</text>
<text x="170.3" y="117.8">Scope</text>
<text x="177.2" y="115.3">2</text>
<text x="177.2" y="117.8">2</text>
<text x="179.6" y="115.3">Mux</text>
<text x="179.6" y="117.8">Mux</text>
<text x="185.5" y="115.3">19</text>
<text x="185.5" y="117.8">20</text>
<text x="26.7" y="125.4">Scope</text>
<text x="33.5" y="125.4">1</text>
<text x="35.9" y="125.4">Mux</text>
<text x="40.7" y="125.4">Control</text>
<text x="48.8" y="125.4">0</text>
<text x="81.4" y="120.3">Scope</text>
<text x="81.4" y="125.4">Scope</text>
<text x="81.4" y="122.9">Scope</text>
<text x="88.3" y="120.3">1</text>
<text x="88.3" y="125.4">1</text>
<text x="88.3" y="122.9">1</text>
<text x="90.7" y="120.3">Mux</text>
<text x="90.7" y="125.4">Mux</text>
<text x="90.7" y="122.9">Mux</text>
<text x="96.6" y="120.3">21</text>
<text x="96.6" y="125.4">23</text>
<text x="96.6" y="122.9">22</text>
<text x="115.6" y="125.4">Scope</text>
<text x="122.4" y="125.4">2</text>
<text x="124.8" y="125.4">Mux</text>
<text x="129.6" y="125.4">Control</text>
<text x="137.7" y="125.4">0</text>
<text x="170.3" y="125.4">Scope</text>
<text x="170.3" y="122.9">Scope</text>
<text x="170.3" y="120.3">Scope</text>
<text x="177.2" y="125.4">2</text>
<text x="177.2" y="122.9">2</text>
<text x="177.2" y="120.3">2</text>
<text x="179.6" y="125.4">Mux</text>
<text x="179.6" y="122.9">Mux</text>
<text x="179.6" y="120.3">Mux</text>
<text x="185.5" y="125.4">23</text>
<text x="185.5" y="122.9">22</text>
<text x="185.5" y="120.3">21</text>
<text x="26.7" y="128">Scope</text>
<text x="26.7" y="130.5">Scope</text>
<text x="33.5" y="128">1</text>
<text x="33.5" y="130.5">1</text>
<text x="35.9" y="128">Mux</text>
<text x="35.9" y="130.5">Mux</text>
<text x="40.7" y="128">Control</text>
<text x="40.7" y="130.5">Control</text>
<text x="48.8" y="128">1</text>
<text x="48.8" y="130.5">2</text>
<text x="81.4" y="128">Scope</text>
<text x="81.4" y="130.5">Scope</text>
<text x="88.3" y="128">1</text>
<text x="88.3" y="130.5">1</text>
<text x="90.7" y="128">Mux</text>
<text x="90.7" y="130.5">Mux</text>
<text x="96.6" y="128">24</text>
<text x="96.6" y="130.5">25</text>
<text x="115.6" y="130.5">Scope</text>
<text x="115.6" y="128">Scope</text>
<text x="122.4" y="130.5">2</text>
<text x="122.4" y="128">2</text>
<text x="124.8" y="130.5">Mux</text>
<text x="124.8" y="128">Mux</text>
<text x="129.6" y="130.5">Control</text>
<text x="129.6" y="128">Control</text>
<text x="137.7" y="130.5">2</text>
<text x="137.7" y="128">1</text>
<text x="170.3" y="130.5">Scope</text>
<text x="170.3" y="128">Scope</text>
<text x="177.2" y="130.5">2</text>
<text x="177.2" y="128">2</text>
<text x="179.6" y="130.5">Mux</text>
<text x="179.6" y="128">Mux</text>
<text x="185.5" y="130.5">25</text>
<text x="185.5" y="128">24</text>
<text x="10.3" y="135.9">C</text>
<text x="26.7" y="133">Scope</text>
<text x="33.5" y="133">1</text>
<text x="35.9" y="133">Mux</text>
<text x="40.7" y="133">Control</text>
<text x="48.8" y="133">3</text>
<text x="81.4" y="135.6">Scope</text>
<text x="81.4" y="133">Scope</text>
<text x="88.3" y="135.6">1</text>
<text x="88.3" y="133">1</text>
<text x="90.7" y="135.6">Mux</text>
<text x="90.7" y="133">Mux</text>
<text x="96.6" y="135.6">27</text>
<text x="96.6" y="133">26</text>
<text x="115.6" y="133">Scope</text>
<text x="122.4" y="133">2</text>
<text x="124.8" y="133">Mux</text>
<text x="129.6" y="133">Control</text>
<text x="137.7" y="133">3</text>
<text x="170.3" y="133">Scope</text>
<text x="170.3" y="135.6">Scope</text>
<text x="177.2" y="133">2</text>
<text x="177.2" y="135.6">2</text>
<text x="179.6" y="133">Mux</text>
<text x="179.6" y="135.6">Mux</text>
<text x="185.5" y="133">26</text>
<text x="185.5" y="135.6">27</text>
<text x="285.3" y="135.9">C</text>
<text x="30.1" y="143.2">Scope</text>
<text x="37" y="143.2">1</text>
<text x="39.4" y="143.2">Mux</text>
<text x="44.2" y="143.2">~EN_B</text>
<text x="81.4" y="143.2">Scope</text>
<text x="81.4" y="138.1">Scope</text>
<text x="81.4" y="140.7">Scope</text>
<text x="88.3" y="143.2">1</text>
<text x="88.3" y="138.1">1</text>
<text x="88.3" y="140.7">1</text>
<text x="90.7" y="143.2">Mux</text>
<text x="90.7" y="138.1">Mux</text>
<text x="90.7" y="140.7">Mux</text>
<text x="96.6" y="143.2">30</text>
<text x="96.6" y="138.1">28</text>
<text x="96.6" y="140.7">29</text>
<text x="119" y="143.2">Scope</text>
<text x="125.9" y="143.2">2</text>
<text x="128.3" y="143.2">Mux</text>
<text x="133.1" y="143.2">~EN_B</text>
<text x="170.3" y="140.7">Scope</text>
<text x="170.3" y="143.2">Scope</text>
<text x="170.3" y="138.1">Scope</text>
<text x="177.2" y="140.7">2</text>
<text x="177.2" y="143.2">2</text>
<text x="177.2" y="138.1">2</text>
<text x="179.6" y="140.7">Mux</text>
<text x="179.6" y="143.2">Mux</text>
<text x="179.6" y="138.1">Mux</text>
<text x="185.5" y="140.7">29</text>
<text x="185.5" y="143.2">30</text>
<text x="185.5" y="138.1">28</text>
<text x="81.4" y="145.7">Scope</text>
<text x="88.3" y="145.7">1</text>
<text x="90.7" y="145.7">Mux</text>
<text x="96.6" y="145.7">31</text>
<text x="170.3" y="145.7">Scope</text>
<text x="177.2" y="145.7">2</text>
<text x="179.6" y="145.7">Mux</text>
<text x="185.5" y="145.7">31</text>
<text x="10.3" y="185.9">D</text>
<text x="285.3" y="185.9">D</text>
<text x="35" y="199.9">1</text>
<text x="85" y="199.9">2</text>
<text x="135" y="199.9">3</text>
<text x="185" y="199.9">4</text>
<text x="235" y="199.9">5</text>
<text x="285" y="199.9">6</text>
</g>
<g font-size="1.8" fill="#006464">
<text x="62.7" y="17.4">+5V</text>
<text x="151.6" y="17.4">+5V</text>
<text x="240.5" y="17.4">+5V</text>
<text x="52.1" y="27.5">C5</text>
<text x="66.9" y="27.5">U6</text>
<text x="141" y="27.5">C7</text>
<text x="155.8" y="27.5">U8</text>
<text x="229.9" y="27.5">C9</text>
<text x="244.7" y="27.5">U10</text>
<text x="52.1" y="30.1">C</text>
<text x="65.6" y="34.8" transform="rotate(-90 65.6 34.8)">VCC</text>
<text x="66.9" y="30.1">CD74HC4067M</text>
<text x="71.1" y="35.2">I0</text>
<text x="141" y="30.1">C</text>
<text x="154.5" y="34.8" transform="rotate(-90 154.5 34.8)">VCC</text>
<text x="155.8" y="30.1">CD74HC4067M</text>
<text x="160" y="35.2">I0</text>
<text x="229.9" y="30.1">C</text>
<text x="243.4" y="34.8" transform="rotate(-90 243.4 34.8)">VCC</text>
<text x="244.7" y="30.1">CD74HC4067M</text>
<text x="248.9" y="35.2">I0</text>
<text x="46.2" y="39">GND</text>
<text x="56.4" y="40.2">COM</text>
<text x="71.1" y="37.7">I1</text>
<text x="71.1" y="40.2">I2</text>
<text x="135.1" y="39">GND</text>
<text x="145.3" y="40.2">COM</text>
<text x="160" y="37.7">I1</text>
<text x="160" y="40.2">I2</text>
<text x="224" y="39">GND</text>
<text x="234.2" y="40.2">COM</text>
<text x="248.9" y="37.7">I1</text>
<text x="248.9" y="40.2">I2</text>
<text x="71.1" y="42.8">I3</text>
<text x="71.1" y="45.3">I4</text>
<text x="71.1" y="47.9">I5</text>
<text x="160" y="42.8">I3</text>
<text x="160" y="45.3">I4</text>
<text x="160" y="47.9">I5</text>
<text x="248.9" y="42.8">I3</text>
<text x="248.9" y="45.3">I4</text>
<text x="248.9" y="47.9">I5</text>
<text x="56.4" y="50.4">S0</text>
<text x="56.4" y="52.9">S1</text>
<text x="71.1" y="50.4">I6</text>
<text x="71.1" y="52.9">I7</text>
<text x="145.3" y="50.4">S0</text>
<text x="145.3" y="52.9">S1</text>
<text x="160" y="50.4">I6</text>
<text x="160" y="52.9">I7</text>
<text x="234.2" y="50.4">S0</text>
<text x="234.2" y="52.9">S1</text>
<text x="248.9" y="50.4">I6</text>
<text x="248.9" y="52.9">I7</text>
<text x="56.4" y="55.5">S2</text>
<text x="56.4" y="58">S3</text>
<text x="71.1" y="55.5">I8</text>
<text x="71.1" y="58">I9</text>
<text x="145.3" y="55.5">S2</text>
<text x="145.3" y="58">S3</text>
<text x="160" y="55.5">I8</text>
<text x="160" y="58">I9</text>
<text x="234.2" y="55.5">S2</text>
<text x="234.2" y="58">S3</text>
<text x="248.9" y="55.5">I8</text>
<text x="248.9" y="58">I9</text>
<text x="69.9" y="60.6">I10</text>
<text x="69.9" y="63.1">I11</text>
<text x="69.9" y="65.6">I12</text>
<text x="158.8" y="60.6">I10</text>
<text x="158.8" y="63.1">I11</text>
<text x="158.8" y="65.6">I12</text>
<text x="247.7" y="60.6">I10</text>
<text x="247.7" y="63.1">I11</text>
<text x="247.7" y="65.6">I12</text>
<text x="56.4" y="68.2">~{E}</text>
<text x="69.9" y="68.2">I13</text>
<text x="69.9" y="70.7">I14</text>
<text x="145.3" y="68.2">~{E}</text>
<text x="158.8" y="68.2">I13</text>
<text x="158.8" y="70.7">I14</text>
<text x="234.2" y="68.2">~{E}</text>
<text x="247.7" y="68.2">I13</text>
<text x="247.7" y="70.7">I14</text>
<text x="65.6" y="75.7" transform="rotate(-90 65.6 75.7)">GND</text>
<text x="69.9" y="73.3">I15</text>
<text x="154.5" y="75.7" transform="rotate(-90 154.5 75.7)">GND</text>
<text x="158.8" y="73.3">I15</text>
<text x="243.4" y="75.7" transform="rotate(-90 243.4 75.7)">GND</text>
<text x="247.7" y="73.3">I15</text>
<text x="62.7" y="87.2">GND</text>
<text x="151.6" y="87.2">GND</text>
<text x="240.5" y="87.2">GND</text>
<text x="62.7" y="92.3">+5V</text>
<text x="151.6" y="92.3">+5V</text>
<text x="52.1" y="102.5">C6</text>
<text x="52.1" y="105">C</text>
<text x="66.9" y="105">CD74HC4067M</text>
<text x="66.9" y="102.5">U7</text>
<text x="141" y="102.5">C8</text>
<text x="141" y="105">C</text>
<text x="155.8" y="105">CD74HC4067M</text>
<text x="155.8" y="102.5">U9</text>
<text x="46.2" y="113.9">GND</text>
<text x="65.6" y="109.7" transform="rotate(-90 65.6 109.7)">VCC</text>
<text x="71.1" y="110.1">I0</text>
<text x="71.1" y="112.6">I1</text>
<text x="135.1" y="113.9">GND</text>
<text x="154.5" y="109.7" transform="rotate(-90 154.5 109.7)">VCC</text>
<text x="160" y="110.1">I0</text>
<text x="160" y="112.6">I1</text>
<text x="56.4" y="115.2">COM</text>
<text x="71.1" y="115.2">I2</text>
<text x="71.1" y="117.7">I3</text>
<text x="145.3" y="115.2">COM</text>
<text x="160" y="115.2">I2</text>
<text x="160" y="117.7">I3</text>
<text x="56.4" y="125.3">S0</text>
<text x="71.1" y="120.2">I4</text>
<text x="71.1" y="122.8">I5</text>
<text x="71.1" y="125.3">I6</text>
<text x="145.3" y="125.3">S0</text>
<text x="160" y="120.2">I4</text>
<text x="160" y="122.8">I5</text>
<text x="160" y="125.3">I6</text>
<text x="56.4" y="127.9">S1</text>
<text x="56.4" y="130.4">S2</text>
<text x="71.1" y="127.9">I7</text>
<text x="71.1" y="130.4">I8</text>
<text x="145.3" y="127.9">S1</text>
<text x="145.3" y="130.4">S2</text>
<text x="160" y="127.9">I7</text>
<text x="160" y="130.4">I8</text>
<text x="56.4" y="132.9">S3</text>
<text x="69.9" y="135.5">I10</text>
<text x="71.1" y="132.9">I9</text>
<text x="145.3" y="132.9">S3</text>
<text x="158.8" y="135.5">I10</text>
<text x="160" y="132.9">I9</text>
<text x="56.4" y="143.1">~{E}</text>
<text x="69.9" y="138">I11</text>
<text x="69.9" y="140.6">I12</text>
<text x="69.9" y="143.1">I13</text>
<text x="145.3" y="143.1">~{E}</text>
<text x="158.8" y="138">I11</text>
<text x="158.8" y="140.6">I12</text>
<text x="158.8" y="143.1">I13</text>
<text x="69.9" y="145.6">I14</text>
<text x="69.9" y="148.2">I15</text>
<text x="158.8" y="145.6">I14</text>
<text x="158.8" y="148.2">I15</text>
<text x="65.6" y="150.6" transform="rotate(-90 65.6 150.6)">GND</text>
<text x="154.5" y="150.6" transform="rotate(-90 154.5 150.6)">GND</text>
<text x="62.7" y="162.2">GND</text>
<text x="151.6" y="162.2">GND</text>
<text x="133.3" y="169.5">Scope</text>
<text x="140.2" y="169.5">1</text>
<text x="142.6" y="169.5">and</text>
<text x="147.2" y="169.5">2</text>
<text x="149.6" y="169.5">connection</text>
</g>
<g font-size="1.8" fill="#a90000">
<text x="64.5" y="29.9" transform="rotate(-90 64.5 29.9)">24</text>
<text x="153.4" y="29.9" transform="rotate(-90 153.4 29.9)">24</text>
<text x="242.3" y="29.9" transform="rotate(-90 242.3 29.9)">24</text>
<text x="74.9" y="34">9</text>
<text x="163.8" y="34">9</text>
<text x="252.7" y="34">9</text>
<text x="53.3" y="39.1">1</text>
<text x="74.9" y="36.6">8</text>
<text x="74.9" y="39.1">7</text>
<text x="74.9" y="41.7">6</text>
<text x="142.2" y="39.1">1</text>
<text x="163.8" y="36.6">8</text>
<text x="163.8" y="39.1">7</text>
<text x="163.8" y="41.7">6</text>
<text x="231.1" y="39.1">1</text>
<text x="252.7" y="36.6">8</text>
<text x="252.7" y="39.1">7</text>
<text x="252.7" y="41.7">6</text>
<text x="74.9" y="44.2">5</text>
<text x="74.9" y="46.7">4</text>
<text x="163.8" y="44.2">5</text>
<text x="163.8" y="46.7">4</text>
<text x="252.7" y="44.2">5</text>
<text x="252.7" y="46.7">4</text>
<text x="52.7" y="49.3">10</text>
<text x="52.7" y="51.8">11</text>
<text x="74.9" y="49.3">3</text>
<text x="74.9" y="51.8">2</text>
<text x="141.6" y="49.3">10</text>
<text x="141.6" y="51.8">11</text>
<text x="163.8" y="49.3">3</text>
<text x="163.8" y="51.8">2</text>
<text x="230.5" y="49.3">10</text>
<text x="230.5" y="51.8">11</text>
<text x="252.7" y="49.3">3</text>
<text x="252.7" y="51.8">2</text>
<text x="52.7" y="54.4">14</text>
<text x="52.7" y="56.9">13</text>
<text x="74.3" y="54.4">23</text>
<text x="74.3" y="56.9">22</text>
<text x="74.3" y="59.4">21</text>
<text x="141.6" y="54.4">14</text>
<text x="141.6" y="56.9">13</text>
<text x="163.2" y="54.4">23</text>
<text x="163.2" y="56.9">22</text>
<text x="163.2" y="59.4">21</text>
<text x="230.5" y="54.4">14</text>
<text x="230.5" y="56.9">13</text>
<text x="252.1" y="54.4">23</text>
<text x="252.1" y="56.9">22</text>
<text x="252.1" y="59.4">21</text>
<text x="74.3" y="62">20</text>
<text x="74.3" y="64.5">19</text>
<text x="163.2" y="62">20</text>
<text x="163.2" y="64.5">19</text>
<text x="252.1" y="62">20</text>
<text x="252.1" y="64.5">19</text>
<text x="52.7" y="67.1">15</text>
<text x="74.3" y="67.1">18</text>
<text x="74.3" y="69.6">17</text>
<text x="141.6" y="67.1">15</text>
<text x="163.2" y="67.1">18</text>
<text x="163.2" y="69.6">17</text>
<text x="230.5" y="67.1">15</text>
<text x="252.1" y="67.1">18</text>
<text x="252.1" y="69.6">17</text>
<text x="74.3" y="72.1">16</text>
<text x="163.2" y="72.1">16</text>
<text x="252.1" y="72.1">16</text>
<text x="64.5" y="79.4" transform="rotate(-90 64.5 79.4)">12</text>
<text x="153.4" y="79.4" transform="rotate(-90 153.4 79.4)">12</text>
<text x="242.3" y="79.4" transform="rotate(-90 242.3 79.4)">12</text>
<text x="64.5" y="104.8" transform="rotate(-90 64.5 104.8)">24</text>
<text x="153.4" y="104.8" transform="rotate(-90 153.4 104.8)">24</text>
<text x="74.9" y="109">9</text>
<text x="74.9" y="111.5">8</text>
<text x="163.8" y="109">9</text>
<text x="163.8" y="111.5">8</text>
<text x="53.3" y="114">1</text>
<text x="74.9" y="114">7</text>
<text x="74.9" y="116.6">6</text>
<text x="74.9" y="119.1">5</text>
<text x="142.2" y="114">1</text>
<text x="163.8" y="114">7</text>
<text x="163.8" y="116.6">6</text>
<text x="163.8" y="119.1">5</text>
<text x="52.7" y="124.2">10</text>
<text x="74.9" y="121.7">4</text>
<text x="74.9" y="124.2">3</text>
<text x="141.6" y="124.2">10</text>
<text x="163.8" y="121.7">4</text>
<text x="163.8" y="124.2">3</text>
<text x="52.7" y="126.7">11</text>
<text x="52.7" y="129.3">14</text>
<text x="52.7" y="131.8">13</text>
<text x="74.3" y="129.3">23</text>
<text x="74.3" y="131.8">22</text>
<text x="74.9" y="126.7">2</text>
<text x="141.6" y="126.7">11</text>
<text x="141.6" y="129.3">14</text>
<text x="141.6" y="131.8">13</text>
<text x="163.2" y="129.3">23</text>
<text x="163.2" y="131.8">22</text>
<text x="163.8" y="126.7">2</text>
<text x="74.3" y="134.4">21</text>
<text x="74.3" y="136.9">20</text>
<text x="163.2" y="134.4">21</text>
<text x="163.2" y="136.9">20</text>
<text x="52.7" y="142">15</text>
<text x="74.3" y="139.4">19</text>
<text x="74.3" y="142">18</text>
<text x="141.6" y="142">15</text>
<text x="163.2" y="139.4">19</text>
<text x="163.2" y="142">18</text>
<text x="74.3" y="144.5">17</text>
<text x="74.3" y="147.1">16</text>
<text x="163.2" y="144.5">17</text>
<text x="163.2" y="147.1">16</text>
<text x="64.5" y="154.3" transform="rotate(-90 64.5 154.3)">12</text>
<text x="153.4" y="154.3" transform="rotate(-90 153.4 154.3)">12</text>
</g>
<g font-size="1.8" fill="#725600">
<text x="133.3" y="196.6">File:</text>
<text x="138.6" y="196.6">Scope_1_and_2_connection.kicad_sch</text>
</g>
</svg>
